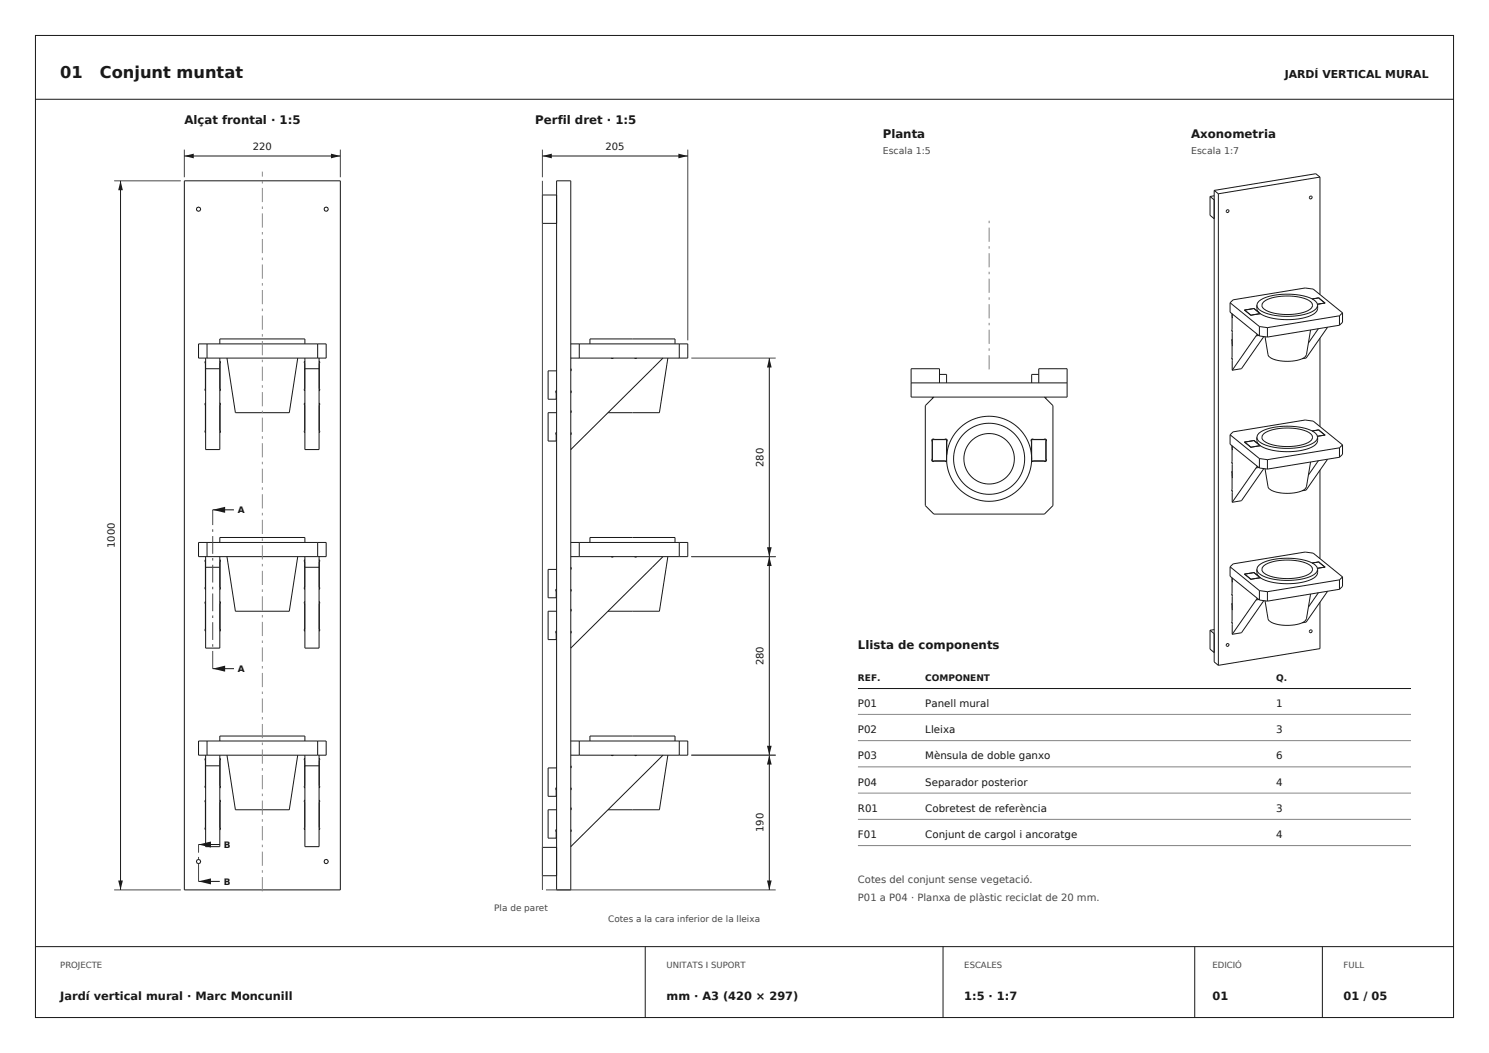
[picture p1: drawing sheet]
<svg xmlns="http://www.w3.org/2000/svg" width="420mm" height="297mm" viewBox="0 0 420 297" stroke-linecap="round" stroke-linejoin="round" font-family="sans-serif">
<g fill="none" stroke="#171717" stroke-width=".28">
<path d="M10 10h400v277h-400zM10 28h400M52 51h44v200h-44zM52 44h44M157 51h4v200h-4zM157 55h-4v8h4M56 97h36v4h-36zM58.4 97v4M62 97v-1.4h24v1.4M89.6 97v4M161 97h33v4h-33M163.4 97v4"/>
<path d="M166.4 97v-1.4h24v1.4M191.6 97v4M57.9 109.6l-.1 .3 .2 .3M58 113.7l-.2 .3 .1 .3M58 101.9l-.2 .3 .1 .3M58 101v25.8h4v-25.8M58 104h4M62 113.7l.2 .3v7.7l-.2 .3M62 101.9l.2 .3v7.7l-.2 .3M64 101l2.4 15.4h15.2l2.4-15.4M86 113.7l-.2 .3v7.7l.2 .3M86 101.9l-.2 .3v7.7l.2 .3"/>
<path d="M86 101v25.8h4v-25.8M86 104h4M90 113.7l.2 .3v7.7l-.2 .3M90 101.9l.2 .3v7.7l-.2 .3M157 116.4h-2.4v8h2.3l-.1-2.1 .2-.4M157 104.6h-2.4v8h2.3l-.1-2.1 .2-.4M161 115.8v.6M161 110.2v.6M161 104v.6M172.4 101h.6M179 101h.6M187 101l-26 25.8"/>
<path d="M188.4 101l-2.4 15.4h-14.5M57.9 121.4l-.1 .3 .2 .3M161 122v.6M56 153h36v4h-36zM58 157.9l-.2 .3 .1 .3M58 157v25.8h4v-25.8M58 160h4M58.4 153v4M62 157.9l.2 .3v7.7l-.2 .3M62 153v-1.4h24v1.4M64 157l2.4 15.4h15.2l2.4-15.4M86 157.9l-.2 .3v7.7l.2 .3"/>
<path d="M86 157v25.8h4v-25.8M86 160h4M89.6 153v4M90 157.9l.2 .3v7.7l-.2 .3M161 153h33v4h-33M163.4 153v4M166.4 153v-1.4h24v1.4M172.4 157h.6M179 157h.6M187 157l-26 25.8M188.4 157l-2.4 15.4h-14.5M191.6 153v4"/>
<path d="M57.9 177.4l-.1 .3 .2 .3M57.9 165.6l-.1 .3 .2 .3M58 169.7l-.2 .3 .1 .3M62 169.7l.2 .3v7.7l-.2 .3M86 169.7l-.2 .3v7.7l.2 .3M90 169.7l.2 .3v7.7l-.2 .3M157 172.4h-2.4v8h2.3l-.1-2.1 .2-.4M157 160.6h-2.4v8h2.3l-.1-2.1 .2-.4M161 178v.6M161 171.8v.6M161 166.2v.6M161 160v.6"/>
<path d="M56 209h36v4h-36zM58 213.9l-.2 .3 .1 .3M58 213v25.8h4v-25.8M58 216h4M58.4 209v4M62 213.9l.2 .3v7.7l-.2 .3M62 209v-1.4h24v1.4M64 213l2.4 15.4h15.2l2.4-15.4M86 213.9l-.2 .3v7.7l.2 .3M86 216h4M86 213v25.8h4v-25.8M89.6 209v4"/>
<path d="M90 213.9l.2 .3v7.7l-.2 .3M157 216.6h-2.4v8h2.3l-.1-2.1 .2-.4M161 216v.6M161 209h33v4h-33M163.4 209v4M166.4 209v-1.4h24v1.4M172.4 213h.6M179 213h.6M187 213l-26 25.8M188.4 213l-2.4 15.4h-14.5M191.6 209v4M57.9 233.4l-.1 .3 .2 .3"/>
<path d="M57.9 221.6l-.1 .3 .2 .3M58 225.7l-.2 .3 .1 .3M62 225.7l.2 .3v7.7l-.2 .3M86 225.7l-.2 .3v7.7l.2 .3M90 225.7l.2 .3v7.7l-.2 .3M157 228.4h-2.4v8h2.3l-.1-2.1 .2-.4M157 239h-4v8h4M161 234v.6M161 227.8v.6M161 222.2v.6M10 267h400M182 267v20"/>
<path d="M266 267v20M337 267v20M373 267v20"/>
<circle cx="56" cy="59" r=".6"/>
<circle cx="92" cy="59" r=".6"/>
<circle cx="56" cy="243" r=".6"/>
<circle cx="92" cy="243" r=".6"/>
</g>
<path d="M74 251.4v-203" fill="none" stroke="#858585" stroke-width=".28" stroke-dasharray="4 1.2 .7 1.2" stroke-linecap="butt"/>
<path d="M52 42.2v7.8M96 42.2v7.8M153 51v200" fill="none" stroke="#484848" stroke-width=".28"/>
<g fill="#171717">
<path d="M52 44l2.7-.7v1.4z"/>
<path d="M93.4 43.3l2.6 .7-2.6 .7z"/>
</g>
<path d="M32.2 51h18.8M32.2 251h18.8" fill="none" stroke="#484848" stroke-width=".28"/>
<path d="M34 51v200" fill="none" stroke="#171717" stroke-width=".28"/>
<g fill="#171717">
<path d="M34 51l.7 2.7h-1.4z"/>
<path d="M33.3 248.4h1.4l-.7 2.6z"/>
</g>
<path d="M153 42.2v7.8M194 42.2v53.8" fill="none" stroke="#484848" stroke-width=".28"/>
<path d="M153 44h41" fill="none" stroke="#171717" stroke-width=".28"/>
<g fill="#171717">
<path d="M153 44l2.6-.7v1.4z"/>
<path d="M191.3 43.3l2.7 .7-2.7 .7z"/>
</g>
<path d="M195 213h23.8M154 251h64.8" fill="none" stroke="#484848" stroke-width=".28"/>
<path d="M217 213v38" fill="none" stroke="#171717" stroke-width=".28"/>
<g fill="#171717">
<path d="M217 213l.7 2.7h-1.4z"/>
<path d="M216.3 248.4h1.4l-.7 2.6z"/>
</g>
<path d="M195 157h23.8M195 213h23.8" fill="none" stroke="#484848" stroke-width=".28"/>
<path d="M217 157v56" fill="none" stroke="#171717" stroke-width=".28"/>
<g fill="#171717">
<path d="M217 157l.7 2.6h-1.4z"/>
<path d="M216.3 210.4h1.4l-.7 2.6z"/>
</g>
<path d="M195 101h23.8M195 157h23.8" fill="none" stroke="#484848" stroke-width=".28"/>
<path d="M217 101v56" fill="none" stroke="#171717" stroke-width=".28"/>
<g fill="#171717">
<path d="M217 101l.7 2.7h-1.4z"/>
<path d="M216.3 154.3h1.4l-.7 2.7z"/>
</g>
<path d="M60 188.6v-44.8" fill="none" stroke="#484848" stroke-width=".28" stroke-dasharray="5 1.2 .7 1.2" stroke-linecap="butt"/>
<path d="M60 188.6h6" fill="none" stroke="#171717" stroke-width=".28"/>
<path d="M60 188.6l3.5-.8v1.7z" fill="#171717"/>
<path d="M60 143.8h6" fill="none" stroke="#171717" stroke-width=".28"/>
<path d="M60 143.8l3.5-.9v1.7z" fill="#171717"/>
<path d="M56 248.6v-10.4" fill="none" stroke="#484848" stroke-width=".28" stroke-dasharray="5 1.2 .7 1.2" stroke-linecap="butt"/>
<path d="M56 248.6h6" fill="none" stroke="#171717" stroke-width=".28"/>
<path d="M56 248.6l3.5-.8v1.7z" fill="#171717"/>
<path d="M56 238.2h6" fill="none" stroke="#171717" stroke-width=".28"/>
<path d="M56 238.2l3.5-.8v1.7z" fill="#171717"/>
<g fill="none" stroke="#171717" stroke-width=".28">
<path d="M341.3 55.4v5.3l1.2 1M341.3 55.4l1.2 1M342.5 53.7v133l1.2 1M342.5 53.7l1.2 1M342.5 55.2l-1.2 .2M343.7 54.7v133M346 59.3a.38 .38 0 0 1 .6 .1 .38 .38 0 0 1-.3 .5 .38 .38 0 0 1-.4-.5zM369.5 55.4a.38 .38 0 0 1 .6 .2 .38 .38 0 0 1-.4 .5 .38 .38 0 0 1-.3-.6zM372.3 50l-1.2-1-28.6 4.7M372.3 50l-28.6 4.7M372.3 50v33.1M347 85.4v2.7l8.2 6.7"/>
<path d="M347 85.4l.8-.8 20.4-3.4 2.2 .3 8.3 6.7M347 85.4l8.2 6.7M347.5 93.2v4.3M347.5 88.5l.1 4.9M347.5 97.5h.1M347.5 89.7h.1M347.6 95.7v5.6M347.6 88.5l-.1 1.2M347.6 97.3h-.1M347.6 89.5h-.1M351.1 87.5v.1M351.1 87.5l2.6-.5 1.8 1.5"/>
<path d="M351.1 87.5l1.7 1.4M351.4 87.4h-.4l.2 .2M352.6 88.8h.6M352.6 88.8h.1M352.8 88.9h.1M353.3 87.1l.6 .1M353.3 87.1h.1M353.9 87.2h.1M353.9 87.2l1.1 .8M354.3 94.7l-6.7 9.7M354.5 86.1l.1 .4a3.9 3.9 0 0 0 3 2 19.1 19.1 0 0 0 12.9-.9l1-.9 .2-.6M354.5 86.1a4.2 4.2 0 0 1 3.6-2.5 19.2 19.2 0 0 1 12.4 .9l1 1 .2 .6"/>
<path d="M354.5 86.1l.1 1.3a3.9 3.9 0 0 0 3 2 19.1 19.1 0 0 0 12.9-.8 2.14 2.14 0 0 0 1.2-2.5M354.6 94.3l-.3 .4M355.1 94.6l-.8 .1M355.2 92.1v2.7M355.2 94.8l2.3 .3M355.2 92.1l2.3 .3M355.3 88.4h.1M355.5 88.5h.1M355.5 88.5l-2.7 .4M355.5 88.4l-.4 .1M356.5 85.1a14.2 14.2 0 0 1 9.5-1.4l2 .5a2.97 2.97 0 0 1 2.2 2 4.7 4.7 0 0 1-3.9 2.2 14.4 14.4 0 0 1-9.8-1.3l-.2-.1a1.18 1.18 0 0 1 .2-1.9zM356.5 94.9l-6.3 9.1-2.6 .4"/>
<path d="M357.5 92.4v2.7M369.7 93.1l-1.2 7a4.7 4.7 0 0 1-4 1.7 8.1 8.1 0 0 1-6.7-1.4l-1-5.4M370.1 84.3l1.8-.3 1.8 1.5M371.6 84.1h.5M371.9 92.7l-2.8 4.1M372.1 84.2h.1M372.3 95.4v24.9M373.6 85.4h.2l-.4 .1M373.7 85.5h.1M373.7 85.5l-2.1 .3M374.5 92.3l-6.1 8.7-1.1 .2M377.8 89.1v2.6"/>
<path d="M377.8 91.7l-20.3 3.4M377.8 89.1l-20.3 3.3M378.7 88.2v2.7l-.9 .8M378.7 88.2l-.9 .9M257 108h44M263 112v.4M263.4 112l-2.4 2.4v28.2l2.4 2.4h31.2l2.4-2.4v-28.2l-2.4-2.4M265 108v-4h-8v8h44v-8h-8v4M265 105.6h2v2.4M293 105.6h-2v2.4M295 112v.4M347.5 101.1l.1 3.3"/>
<path d="M263 123.9v.1M263 130v.1M263 130h4M263 124h4M263 124v6M263.5 123.9a.42 .42 0 0 0-.6 0 .42 .42 0 0 0 0 .6v5a.42 .42 0 0 0 0 .6 .42 .42 0 0 0 .6 0M266.5 130.1h.5M266.5 123.9a.42 .42 0 0 1 .6 0 .42 .42 0 0 1 0 .6v3.7M267 123.9v.1M267 130v.1M267 124v6M291 123.9v.1"/>
<path d="M291 130v.1M291 130h4M291 124h4M291 124v6M291.5 130.1h-.5M291.5 123.9a.42 .42 0 0 0-.6 0 .42 .42 0 0 0 0 .6v3.7M294.5 123.9a.42 .42 0 0 1 .6 0 .42 .42 0 0 1 0 .6v5a.42 .42 0 0 1 0 .6 .42 .42 0 0 1-.6 0M295 123.9v.1M295 130v.1M295 124v6M347 122.6v2.7l8.2 6.7M347 122.6l.8-.8 20.4-3.3 2.2 .3 8.3 6.7"/>
<path d="M347 122.6l8.2 6.7M347.4 138.3l.2 3.4M347.5 130.5v4.3M347.5 138.3h.1M347.5 125.7l.1 5M347.5 134.8h.1M347.5 126.9h.1M347.6 132.9v5.6M347.6 125.8l-.1 1.1M347.6 134.6h-.1M347.6 126.7h-.1M351.1 124.7v.1"/>
<path d="M351.1 124.7l2.6-.4 1.8 1.4M351.1 124.7l1.7 1.4M351.4 124.6l-.4 .1 1.6 1.3M352.6 126h.1M352.6 126v.1M352.8 126.1h.1M353.3 124.3l.6 .1M353.3 124.3h.1M353.9 124.4h.1M353.9 124.4l1.1 .9M354.3 132l-6.7 9.7M354.5 123.3l.1 .4a3.9 3.9 0 0 0 3 2.1 19.1 19.1 0 0 0 12.9-.9l1-.9 .2-.7"/>
<path d="M354.5 123.3a4.2 4.2 0 0 1 3.6-2.5 19.2 19.2 0 0 1 12.4 1l1 .9 .2 .6M354.5 123.3l.1 1.3a3.9 3.9 0 0 0 3 2.1 19.1 19.1 0 0 0 12.9-.9 2.14 2.14 0 0 0 1.2-2.5M354.6 131.5l-.3 .5M355.1 131.8l-.8 .2M355.2 129.3v2.7M355.2 132l2.3 .3M355.2 129.3l2.3 .4M355.3 125.6h.1M355.5 125.7h.1M355.5 125.7l-2.7 .4M355.5 125.7l-2.4 .4-.5-.1M356.5 122.3a14.2 14.2 0 0 1 9.5-1.3l2 .4a2.97 2.97 0 0 1 2.2 2.1 4.7 4.7 0 0 1-3.9 2.2 14.4 14.4 0 0 1-9.8-1.4l-.2-.1a1.18 1.18 0 0 1 .2-1.9z"/>
<path d="M356.5 132.2l-6.3 9-2.6 .5M357.5 129.7v2.6M369.7 130.3l-1.2 7a4.7 4.7 0 0 1-4 1.8 8.1 8.1 0 0 1-6.7-1.5l-1-5.4M370.1 121.6l1.8-.3 1.8 1.4M371.6 121.3l.5 .1M371.9 130l-2.8 4M372.1 121.4h.1M372.1 121.4l1.5 1.2M372.3 132.6v25M373.6 122.6l.1 .1-.3 .1M373.6 122.6h.1M373.7 122.7h.1"/>
<path d="M373.7 122.7l-2.1 .3M374.5 129.5l-6.1 8.7-1.1 .2M377.8 126.3v2.7M377.8 129l-20.3 3.3M377.8 126.3l-20.3 3.4M378.7 125.5v2.6l-.9 .9M378.7 125.5l-.9 .8M347 159.9l.8-.9 20.4-3.3 2.2 .3 8.3 6.7M347 159.9v2.6l8.2 6.7M347 159.9l8.2 6.7M356.5 159.6a14.2 14.2 0 0 1 9.5-1.4l2 .5a2.97 2.97 0 0 1 2.2 2 4.7 4.7 0 0 1-3.9 2.2 14.4 14.4 0 0 1-9.8-1.3l-.2-.1a1.18 1.18 0 0 1 .2-1.9zM370.1 158.8l1.8-.3 1.8 1.4"/>
<path d="M371.6 158.6h.5M372.1 158.6v.1M373.6 159.8l.2 .1-.4 .1M373.7 159.9l-2.1 .4M373.7 159.9v.1M341.3 177.8v5.3l1.2 .9M341.3 177.8l1.2 .9M342.5 177.6l-1.2 .2M347.4 175.5l.2 3.4M347.5 167.7v4.3M347.5 175.6h.1M347.5 163l.1 4.9"/>
<path d="M347.5 172h.1M347.5 164.2h.1M347.6 170.2v5.5M347.6 163l-.1 1.2M347.6 171.8h-.1M347.6 164h-.1M351.1 161.9l2.6-.4 1.8 1.4M351.1 161.9v.1M351.1 161.9l1.7 1.5M351.4 161.9l-.4 .1 1.6 1.2M351.4 161.9h.1M352.6 163.3h.6"/>
<path d="M352.6 163.2v.1M352.8 163.4h.1M353.3 161.6l.6 .1M353.3 161.6l-1.9 .3M353.3 161.6h.1M354.3 169.2l-6.7 9.7M354.5 160.6l.1 .4a3.9 3.9 0 0 0 3 2 19.1 19.1 0 0 0 12.9-.9l1-.9 .2-.6M354.5 160.6a4.2 4.2 0 0 1 3.6-2.6 19.2 19.2 0 0 1 12.4 1l1 .9 .2 .7M354.5 160.6l.1 1.3a3.9 3.9 0 0 0 3 2 19.1 19.1 0 0 0 12.9-.8 2.14 2.14 0 0 0 1.2-2.5M354.6 168.7l-.3 .5M355.1 169.1l-.8 .1M355.2 166.6v2.6"/>
<path d="M355.2 169.2l2.3 .3M355.2 166.6l2.3 .3M355.3 162.8h.1M355.5 162.9l-2.7 .5M355.5 162.9v.1M355.5 162.9l-.4 .1M356.5 169.4l-6.3 9.1-2.6 .4M357.5 166.9v2.6M369.5 177.8a.38 .38 0 0 1 .6 .1 .38 .38 0 0 1-.4 .6 .38 .38 0 0 1-.3-.6zM369.7 167.6l-1.2 6.9a4.7 4.7 0 0 1-4 1.8 8.1 8.1 0 0 1-6.7-1.5l-1-5.3M371.9 167.2l-2.8 4M372.3 169.9v13l-28.6 4.8"/>
<path d="M374.5 166.8l-6.1 8.7-1.1 .2M377.8 163.6v2.6M377.8 166.2l-20.3 3.3M377.8 163.6l-20.3 3.3M378.7 162.7v2.7l-.9 .8M378.7 162.7l-.9 .9M242 194.2h156M346 181.7a.38 .38 0 0 1 .6 .1 .38 .38 0 0 1-.3 .5 .38 .38 0 0 1-.4-.6z"/>
<circle cx="279" cy="129.4" r="10"/>
<circle cx="279" cy="129.4" r="12"/>
<circle cx="279" cy="129.4" r="7.1"/>
</g>
<path d="M279 104.2v-42" fill="none" stroke="#858585" stroke-width=".28" stroke-dasharray="4 1.2 .7 1.2" stroke-linecap="butt"/>
<path d="M242 201.5h156M242 208.9h156M242 216.3h156M242 223.7h156M242 231.1h156M242 238.5h156" fill="none" stroke="#858585" stroke-width=".28"/>
<g font-size="4.6" fill="#171717">
<text x="17" y="22">01</text>
<text x="28.2" y="22">Conjunt muntat</text>
</g>
<g font-size="3.3" fill="#171717">
<text x="52" y="35">Alçat frontal · 1:5</text>
<text x="151" y="35">Perfil dret · 1:5</text>
<text x="249" y="39">Planta</text>
<text x="336" y="39">Axonometria</text>
<text x="242" y="183">Llista de components</text>
</g>
<g font-size="3.2" fill="#171717">
<text x="17" y="282">Jardí vertical mural · Marc Moncunill</text>
<text x="188" y="282">mm · A3 (420 × 297)</text>
<text x="272" y="282">1:5 · 1:7</text>
<text x="342" y="282">01</text>
<text x="379" y="282">01 / 05</text>
</g>
<text font-size="3.1" fill="#171717" x="362.4" y="22">JARDÍ VERTICAL MURAL</text>
<g font-size="2.9" fill="#171717">
<text x="242" y="199.4">P01</text>
<text x="261" y="199.4">Panell mural</text>
<text x="360" y="199.4">1</text>
<text x="242" y="206.8">P02</text>
<text x="261" y="206.8">Lleixa</text>
<text x="360" y="206.8">3</text>
<text x="242" y="214.2">P03</text>
<text x="261" y="214.2">Mènsula de doble ganxo</text>
<text x="360" y="214.2">6</text>
<text x="242" y="221.6">P04</text>
<text x="261" y="221.6">Separador posterior</text>
<text x="360" y="221.6">4</text>
<text x="242" y="229">R01</text>
<text x="261" y="229">Cobretest de referència</text>
<text x="360" y="229">3</text>
<text x="242" y="236.4">F01</text>
<text x="261" y="236.4">Conjunt de cargol i ancoratge</text>
<text x="360" y="236.4">4</text>
</g>
<g font-size="2.8" fill="#171717">
<text x="71.3" y="42.3">220</text>
<text x="170.8" y="42.3">205</text>
<text x="215.4" y="131.7" transform="rotate(-90 215.4 131.7)">280</text>
<text x="32.4" y="154.6" transform="rotate(-90 32.4 154.6)">1000</text>
<text x="215.4" y="187.7" transform="rotate(-90 215.4 187.7)">280</text>
<text x="215.4" y="234.7" transform="rotate(-90 215.4 234.7)">190</text>
</g>
<g font-size="2.8" fill="#484848">
<text x="242" y="249">Cotes del conjunt sense vegetació.</text>
<text x="242" y="254.2">P01 a P04 · Planxa de plàstic reciclat de 20 mm.</text>
</g>
<g font-size="2.6" fill="#484848">
<text x="249" y="43.4">Escala 1:5</text>
<text x="336" y="43.4">Escala 1:7</text>
</g>
<g font-size="2.5" fill="#171717">
<text x="67.1" y="144.8">A</text>
<text x="67.1" y="189.6">A</text>
<text x="242" y="192">REF.</text>
<text x="261" y="192">COMPONENT</text>
<text x="360" y="192">Q.</text>
<text x="63.1" y="239.2">B</text>
<text x="63.1" y="249.6">B</text>
</g>
<g font-size="2.5" fill="#484848">
<text x="139.4" y="257">Pla de paret</text>
<text x="171.5" y="260">Cotes a la cara inferior de la lleixa</text>
</g>
<g font-size="2.4" fill="#484848">
<text x="17" y="273">PROJECTE</text>
<text x="188" y="273">UNITATS I SUPORT</text>
<text x="272" y="273">ESCALES</text>
<text x="342" y="273">EDICIÓ</text>
<text x="379" y="273">FULL</text>
</g>
</svg>
